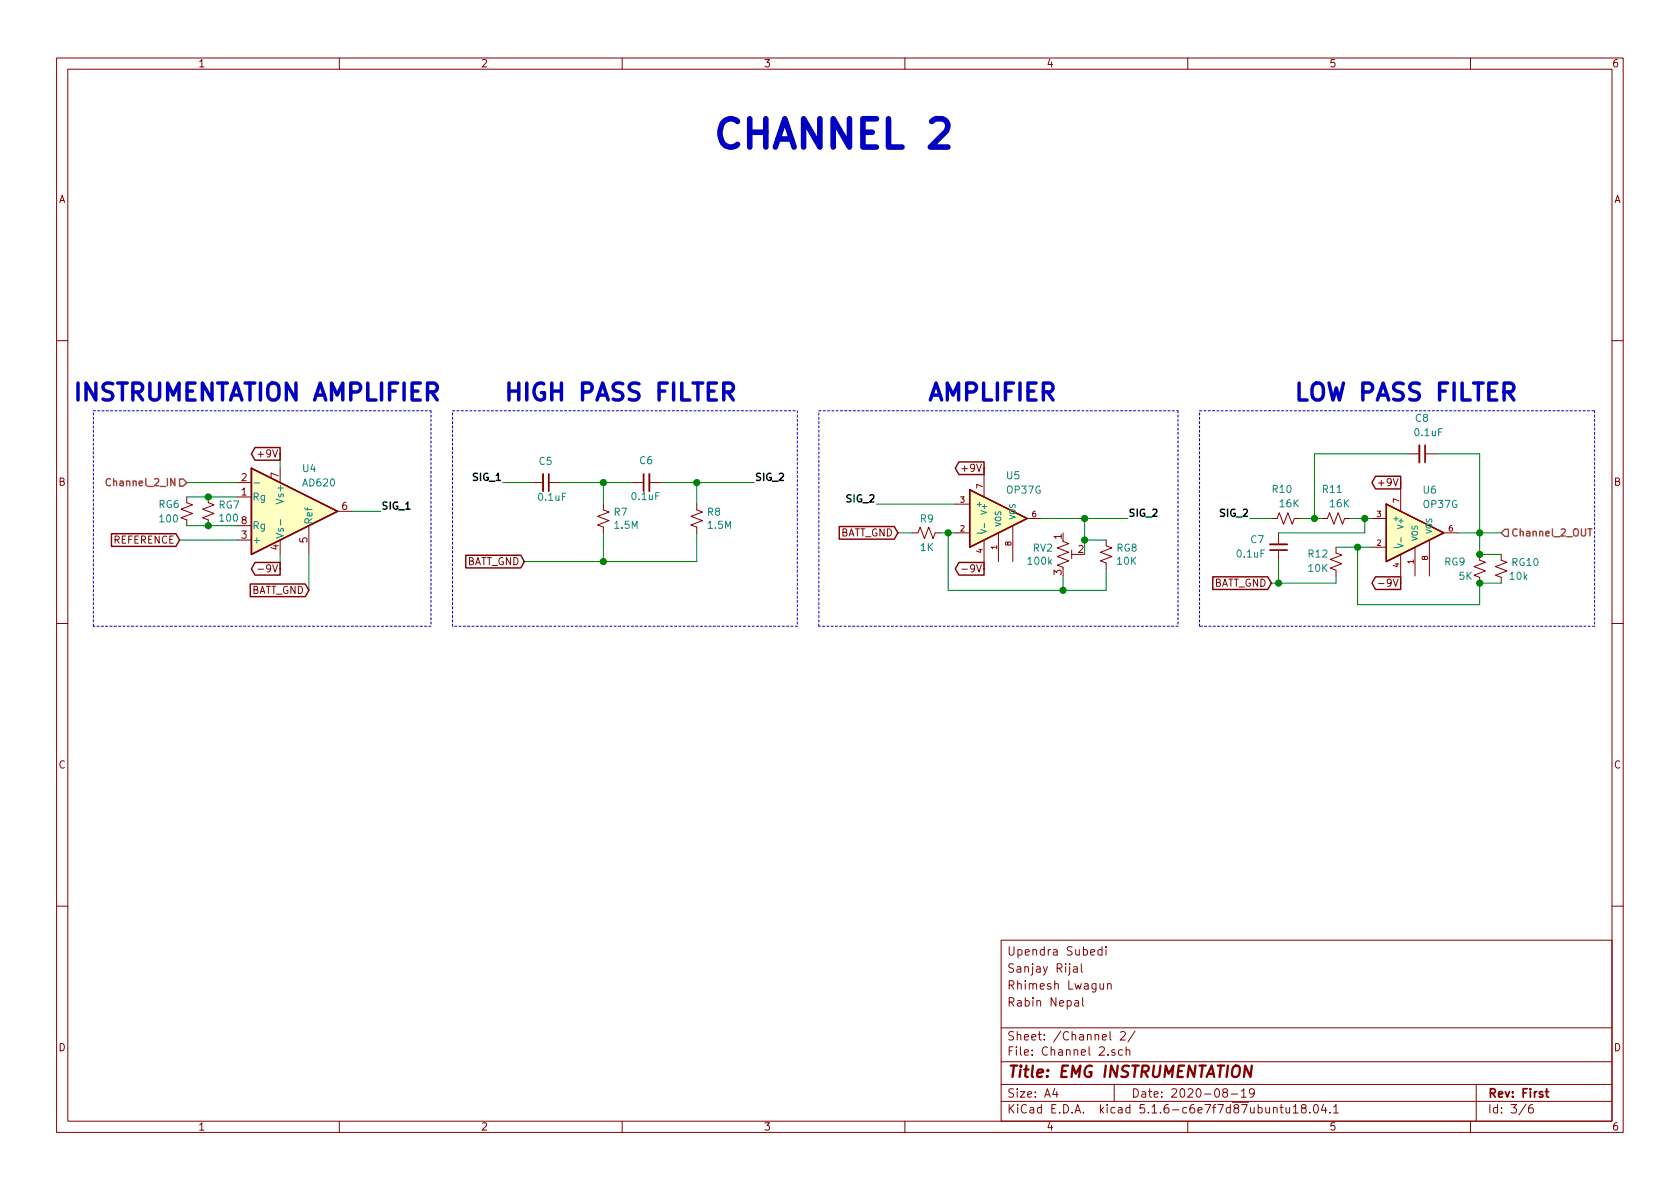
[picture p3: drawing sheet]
<svg xmlns="http://www.w3.org/2000/svg" width="297mm" height="210mm" viewBox="0 0 297 210" stroke-linecap="round" stroke-linejoin="round" font-family="sans-serif">
<g fill="none" stroke="#840000" stroke-width=".18">
<path d="M10 10.3h277v189.9h-277zM12 12.2h273v186.1h-273zM60 10.3v1.9M110 10.3v1.9M160 10.3v1.9M210 10.3v1.9M260 10.3v1.9M10 60.2h2M285 60.2h2M33 87.9v1l1 .4-2 .7 2 .8-2 .8 1 .3v1.1M36.8 87.9v1l1 .4-2 .7 2 .8-2 .8 1 .3v1.1M41.9 85.3h2.5"/>
<path d="M41.9 87.9h2.5M41.9 95.5h2.5M41.9 93h2.5M49.5 82.8v2.5M49.5 95.5v2.5M54.6 93v5M59.7 90.4h2.5M94 85.3h2M97 85.3h2.1M106.7 89.1v1.1l1 .3-2 .8 2 .8-2 .7 1 .4v1M111.8 85.3h2M114.8 85.3h2"/>
<path d="M123.2 89.1v1.1l1 .3-2 .8 2 .8-2 .7 1 .4v1M161.3 94.2h1l.4-1 .7 2 .8-2 .8 2 .4-1h1M168.9 94.2h2.5M168.9 89.1h2.5M174 84.1v3.8M174 95.5v3.8M176.5 94.2v5.1M179.1 93v6.3M181.6 91.7h2.5M188 95.8l1 .3-2.1 .8 2.1 .8-2.1 .7 2.1 .8-2.1 .7 1.1 .4M189.5 97.3v1.5M189.5 98h1"/>
<path d="M195.6 95.5v1l1 .4-2 .8 2 .7-2 .8 1 .4v1M224.8 91.7h1l.4-1 .7 2 .8-2 .8 2 .4-1h1M226.1 94.2v2.1M226.1 97.3v2M233.7 91.7h1l.4-1 .7 2 .8-2 .8 2 .3-1h1.1M236.2 96.8v1l1 .4-2 .7 2 .8-2 .8 1 .3v1M242.6 91.7h2.5M242.6 96.8h2.5M247.6 86.6v3.8M247.6 98v3.8M248.9 80.3h2.1M250.2 96.8v5"/>
<path d="M252 80.3h2M252.7 95.5v6.3M255.3 94.2h2.5M261.6 98v1.1l1 .3-2 .8 2 .8-2 .7 1 .4v1M265.4 98v1.1l1 .3-2 .8 2 .8-2 .7 1 .4v1M10 110.3h2M45.6 100.7h1M170.1 100.7h.9M243.7 103.2h1M285 110.3h2M10 160.2h2M177 166.3h108v32h-108z"/>
<path d="M189.8 171h.6l.1 .9M190.1 177h.5l.1 .9M190.5 171.3l-.5 .1-.2 .2 .2 .3h.5M190.7 177.3l-.5 .1a.29 .29 0 0 0-.2 .2 .29 .29 0 0 0 .2 .3l.5-.1M191.2 170.4v1.3l.2 .2M191.4 176.4v1.3l.2 .2M194.5 173.9l.1 .9 .3 .1 .2-.1M194.8 168l-.4-.1-.3 .3 .1 .6 .2 .1 .4-.1M194.8 167.4v1.5M195.1 173.9v1M195.6 167.4v.2M195.6 167.9v1"/>
<path d="M195.8 174.1l.3-.2 .3 .1 .1 .9M195.8 173.9v1M285 160.2h2M60 198.3v1.9M110 198.3v1.9M160 198.3v1.9M177 194.8h108M177 191.8h108M177 187.8h108M177 181.8h108M186.5 192.5l-.4 1h1M186.8 193v1"/>
<path d="M196.3 182.4v1.3l.2 .2M197 191.8v3M197.1 185.7a.37 .37 0 0 0-.6 .1l.1 .2 .5 .2 .1 .1-.2 .3-.5-.1M198.1 182.6l.2-.2h.4l.2 .2 .1 .2-1 1.1h1M198.5 185.7l-.5-.1-.2 .3v.6l.2 .1 .5-.1M199.1 185.7h.1a.37 .37 0 0 1 .6 .1v.8M199.1 185.1v1.5M200.7 182.3l-1.3 2M210 198.3v1.9M216.5 193.2l-.3-.3 .1-.2a.48 .48 0 0 1 .6-.1l.1 .2-.1 .3-.6 .1a.48 .48 0 0 0 0 .7l.2 .1 .5-.1v-.4l-.2-.3M217.7 193.5h1.1M219.5 193l.4-.5v1.5"/>
<path d="M219.5 194h.8M221.8 193.2l-.3 .3h-.3l-.3-.3v-.4l.2-.2 .4-.1 .2 .2a1.13 1.13 0 0 1-.2 1.2l-.4 .1M225.2 196l.2-.2 .3 .1 .1 .9M226.3 195.8h.6M226.5 195.3v1.3l.4 .2M227.4 195.8l.1 .9 .3 .1 .2-.1M228 195.8v1M228.7 195.8l.4-.5v1.5M228.7 196.8h.8M230.4 196l-.3-.2v-.3a.48 .48 0 0 1 .8 0l-.1 .4-.7 .2v.4l.3 .3h.3l.2-.3v-.4l-.2-.1M231.6 196.7v.1M232.4 195.4l.2-.1a.8 .8 0 0 1 .5 .8 .8 .8 0 0 1-.5 .7 1 1 0 0 1-.2-1.4z"/>
<path d="M234 195.2l-.3 1.1h.9M234.4 195.8v1M235.2 196.7v.1M235.8 195.8l.4-.5v1.5M235.8 196.8h.9M260 198.3v1.9M261 191.8v6.5M269.8 195.2l-1.2 2M271 195.3a.62 .62 0 0 0-.7 .7v.7l.3 .1 .4-.1 .1-.5-.1-.2-.4-.1-.3 .3"/>
</g>
<path d="M252 78.7v3.1M97 83.8v3.1M113.8 83.8v3.1M224.5 97.3h3.1M273.2 193h.6M273.5 192.5v1.3l.3 .2" fill="none" stroke="#840000" stroke-width=".3"/>
<path d="M221.3 188.4l-.2 2-.9-2-.3 2" fill="none" stroke="#840000" stroke-width=".41"/>
<path d="M251 78.7v3.1M96 83.8v3.1M114.8 83.8v3.1M224.5 96.3h3.1" fill="none" stroke="#840000" stroke-width=".33"/>
<g fill="#ffffc2" stroke="#ffffc2" stroke-width=".18">
<path d="M171.4 86.6l10.2 5.1-10.2 5.1z"/>
<path d="M245.1 89.1l10.2 5.1-10.2 5.1z"/>
<path d="M44.4 82.8l15.3 7.6-15.3 7.6z"/>
</g>
<g fill="none" stroke="#840000" stroke-width=".25">
<path d="M45.1 79.1h4.4v2.3h-4.4l-.7-1.1zM19.7 94.4h11.4l.6 1.1-.6 1.1h-11.4zM44.4 82.8l15.3 7.6-15.3 7.6zM45.1 99.5h4.4v2.2h-4.4l-.7-1.1zM82.3 98.2h9.8l.6 1.1-.6 1.1h-9.8zM148.4 93.1h9.7l.6 1.1-.6 1.1h-9.7zM169.5 81.7h4.5v2.2h-4.5l-.6-1.1zM169.5 99.5h4.5v2.2h-4.5l-.6-1.1zM171.4 86.6l10.2 5.1-10.2 5.1zM243.2 84.2h4.4v2.3h-4.4l-.6-1.2zM245.1 89.1l10.2 5.1-10.2 5.1zM44.2 103.3h9.8l.6 1.1-.6 1.1h-9.8z"/>
<path d="M214.4 102h9.8l.6 1.1-.6 1.1h-9.8zM243.2 102h4.4v2.2h-4.4l-.6-1.1z"/>
</g>
<path d="M44.9 85.4h1M49.6 91.9v1M172.8 94.3h.7M173.4 93.6l1 .4-1 .3M174 92.6v.7M246.4 96.8h.8M247.1 96.2l1 .3-1 .3M247.7 95.1v.8" fill="none" stroke="#008484" stroke-width=".18"/>
<g fill="none" stroke="#0000c2" stroke-width=".18" stroke-dasharray=".4 .4">
<path d="M16.5 72.6h59.7M76.2 72.6v38.1M80 72.6h61M141 72.6v38.1M144.8 72.6h63.5M208.3 72.6v38.1M212.1 72.6h69.8M281.9 72.6v38.1M16.5 110.7v-38.1M76.2 110.7h-59.7M80 110.7v-38.1M141 110.7h-61"/>
<path d="M144.8 110.7v-38.1M208.3 110.7h-63.5M212.1 110.7v-38.1M281.9 110.7h-69.8"/>
</g>
<g fill="none" stroke="#008400" stroke-width=".18">
<path d="M31.7 95.5h10.2M33 87.9h8.9M33 93h8.9M33 85.3h8.9M49.5 80.3v2.5M49.5 98v2.6M54.6 98v6.4M62.2 90.4h5.1M88.9 85.3h5.1M99.1 85.3h12.7M106.7 85.3v3.8M106.7 94.2v5.1"/>
<path d="M116.8 85.3h16.5M123.2 94.2v5.1h-30.5M123.2 85.3v3.8M154.9 89.1h14M158.7 94.2h2.6M166.4 94.2h2.5M167.6 94.2v10.2h28v-3.8M174 99.3v1.3M184.1 91.7h15.3M191.8 95.5h3.8M191.8 91.7v6.3M221 91.7h3.8"/>
<path d="M226.1 99.3v3.8M229.9 91.7h3.8M236.2 96.8h6.4M238.8 91.7h3.8M240 96.8v10.1h21.6v-3.8h3.8M241.3 91.7v2.5h-15.2M248.9 80.3h-16.5v11.4M254 80.3h7.6v17.7h3.8M257.8 94.2h7.6M188 101.8v2.6M236.2 101.8v1.3h-11.4M247.6 101.8v1.3"/>
</g>
<path d="M19.5 84.8a.5 .5 0 0 0-.6 0 .5 .5 0 0 0-.1 .6 .45 .45 0 0 0 .2 .4 .45 .45 0 0 0 .5 0M31.7 84.7h.7l.6 .6-.6 .7h-.7zM266.1 93.6h.6v1.3h-.6l-.7-.7zM280.7 93.5h.8" fill="none" stroke="#848400" stroke-width=".25"/>
<path d="M128 69.3h1.1a.82 .82 0 0 0 .6-.8 .82 .82 0 0 0-.6-.8h-1.1v3M128.7 69.3l1 1.4" fill="none" stroke="#0000c2" stroke-width=".61"/>
<g fill="#008400" stroke="#008400" stroke-width=".25">
<circle cx="36.8" cy="93" r=".51"/>
<circle cx="36.8" cy="87.9" r=".51"/>
<circle cx="123.2" cy="85.3" r=".51"/>
<circle cx="106.7" cy="85.3" r=".51"/>
<circle cx="106.7" cy="99.3" r=".51"/>
<circle cx="191.8" cy="91.7" r=".51"/>
<circle cx="226.1" cy="103.1" r=".51"/>
<circle cx="188" cy="104.4" r=".51"/>
<circle cx="167.6" cy="94.2" r=".51"/>
<circle cx="191.8" cy="95.5" r=".51"/>
<circle cx="261.6" cy="103.1" r=".51"/>
<circle cx="261.6" cy="98" r=".51"/>
<circle cx="240" cy="96.8" r=".51"/>
<circle cx="261.6" cy="94.2" r=".51"/>
<circle cx="241.3" cy="91.7" r=".51"/>
<circle cx="232.4" cy="91.7" r=".51"/>
</g>
<text font-size="7" fill="#0000c2" x="125.7" y="26.3">CHANNEL 2</text>
<g font-size="4.2" fill="#0000c2">
<text x="12.7" y="70.9">INSTRUMENTATION AMPLIFIER</text>
<text x="88.9" y="70.9">HIGH PASS FILTER</text>
<text x="163.8" y="70.9">AMPLIFIER</text>
<text x="228.6" y="70.9">LOW PASS FILTER</text>
</g>
<text font-size="2.8" fill="#840000" x="178" y="190.5">Title: EMG INSTRUMENTATION</text>
<g font-size="2.1" fill="#840000">
<text x="178" y="172">Sanjay Rijal</text>
<text x="178" y="169">Upendra Subedi</text>
<text x="178" y="178">Rabin Nepal</text>
<text x="178" y="175">Rhimesh Lwagun</text>
<text x="178" y="184">Sheet: /Channel 2/</text>
<text x="178" y="186.7">File: Channel 2.sch</text>
<text x="178" y="196.9">KiCad E.D.A. kicad 5.1.6-c6e7f7d87ubuntu18.04.1</text>
<text x="178" y="194.1">Size: A4</text>
<text x="200" y="194.1">Date: 2020-08-19</text>
<text x="263" y="194.1">Rev: First</text>
<text x="263" y="196.9">Id: 3/6</text>
</g>
<g font-size="1.8" fill="#840000">
<text x="35" y="11.9">1</text>
<text x="85" y="11.9">2</text>
<text x="135" y="11.9">3</text>
<text x="185" y="11.9">4</text>
<text x="235" y="11.9">5</text>
<text x="285" y="11.9">6</text>
<text x="10.4" y="35.9">A</text>
<text x="285.4" y="35.9">A</text>
<text x="46.1" y="80.9">+9V</text>
<text x="170.5" y="83.4">+9V</text>
<text x="10.4" y="85.9">B</text>
<text x="42.7" y="87.6">1</text>
<text x="42.7" y="85.1">2</text>
<text x="49.3" y="84.6" transform="rotate(-90 49.3 84.6)">7</text>
<text x="244.2" y="86">+9V</text>
<text x="285.4" y="85.9">B</text>
<text x="42.7" y="95.2">3</text>
<text x="42.7" y="92.7">8</text>
<text x="54.4" y="96" transform="rotate(-90 54.4 96)">5</text>
<text x="60.5" y="90.2">6</text>
<text x="148.3" y="94.9">BATT_GND</text>
<text x="187.7" y="95.3" transform="rotate(-90 187.7 95.3)">1</text>
<text x="20.1" y="96.1">REFERENCE</text>
<text x="46.5" y="101.2">-9V</text>
<text x="49.3" y="97.3" transform="rotate(-90 49.3 97.3)">4</text>
<text x="82.3" y="99.9">BATT_GND</text>
<text x="171" y="101.2">-9V</text>
<text x="187.7" y="101.7" transform="rotate(-90 187.7 101.7)">3</text>
<text x="190.7" y="97.8">2</text>
<text x="44.2" y="105">BATT_GND</text>
<text x="214.4" y="103.8">BATT_GND</text>
<text x="244.7" y="103.8">-9V</text>
<text x="10.4" y="135.9">C</text>
<text x="285.4" y="135.9">C</text>
<text x="10.4" y="185.9">D</text>
<text x="285.4" y="185.9">D</text>
<text x="35" y="199.9">1</text>
<text x="85" y="199.9">2</text>
<text x="135" y="199.9">3</text>
<text x="185" y="199.9">4</text>
<text x="235" y="199.9">5</text>
<text x="285" y="199.9">6</text>
</g>
<g font-size="1.8" fill="#008484">
<text x="250.2" y="77.1">0.1uF</text>
<text x="250.3" y="74.6">C8</text>
<text x="53.6" y="83.5">U4</text>
<text x="95.4" y="82.2">C5</text>
<text x="113.1" y="82.1">C6</text>
<text x="28.1" y="89.8">RG6</text>
<text x="38.7" y="89.9">RG7</text>
<text x="44.6" y="88.5">Rg</text>
<text x="50.2" y="88.7" transform="rotate(-90 50.2 88.7)">Vs+</text>
<text x="53.7" y="86">AD620</text>
<text x="95.3" y="88.6">0.1uF</text>
<text x="111.8" y="88.4">0.1uF</text>
<text x="178" y="84.8">U5</text>
<text x="178.1" y="87.3">OP37G</text>
<text x="225" y="87.2">R10</text>
<text x="226.3" y="89.7">16K</text>
<text x="233.9" y="87.2">R11</text>
<text x="235.2" y="89.7">16K</text>
<text x="251.7" y="87.3">U6</text>
<text x="251.7" y="89.8">OP37G</text>
<text x="28.3" y="92.4">100</text>
<text x="39" y="92.2">100</text>
<text x="44.6" y="93.6">Rg</text>
<text x="50.2" y="95.4" transform="rotate(-90 50.2 95.4)">Vs-</text>
<text x="55.2" y="92.8" transform="rotate(-90 55.2 92.8)">Ref</text>
<text x="108.6" y="91.2">R7</text>
<text x="108.8" y="93.5">1.5M</text>
<text x="125.1" y="91.2">R8</text>
<text x="125.3" y="93.5">1.5M</text>
<text x="162.8" y="92.4">R9</text>
<text x="44.6" y="96.1">+</text>
<text x="162.8" y="97.5">1K</text>
<text x="181.9" y="99.9">100k</text>
<text x="182.7" y="97.6">RV2</text>
<text x="197.5" y="97.6">RG8</text>
<text x="197.6" y="99.9">10K</text>
<text x="218.8" y="98.6">0.1uF</text>
<text x="221.2" y="96.1">C7</text>
<text x="231.4" y="98.6">R12</text>
<text x="231.4" y="101.1">10K</text>
<text x="255.4" y="100">RG9</text>
<text x="267.4" y="100.1">RG10</text>
<text x="258" y="102.5">5K</text>
<text x="267" y="102.5">10k</text>
</g>
<g font-size="1.8" fill="#848400">
<text x="19.7" y="86">Channel_2_IN</text>
<text x="267.1" y="94.9">Channel_2_OUT</text>
</g>
<g font-size="1.8">
<text x="83.9" y="85">SIG_1</text>
<text x="133.3" y="85">SIG_2</text>
<text x="149.9" y="88.8">SIG_2</text>
<text x="67.3" y="90.1">SIG_1</text>
<text x="199.4" y="91.4">SIG_2</text>
<text x="216" y="91.4">SIG_2</text>
</g>
<g font-size="1.4" fill="#840000">
<text x="169.8" y="88.9">3</text>
<text x="173.7" y="86.4" transform="rotate(-90 173.7 86.4)">7</text>
<text x="247.4" y="88.9" transform="rotate(-90 247.4 88.9)">7</text>
<text x="169.8" y="94">2</text>
<text x="182.5" y="91.4">6</text>
<text x="243.5" y="91.4">3</text>
<text x="256.2" y="94">6</text>
<text x="173.7" y="97.8" transform="rotate(-90 173.7 97.8)">4</text>
<text x="176.3" y="97.1" transform="rotate(-90 176.3 97.1)">1</text>
<text x="178.8" y="96.5" transform="rotate(-90 178.8 96.5)">8</text>
<text x="243.5" y="96.5">2</text>
<text x="247.4" y="100.3" transform="rotate(-90 247.4 100.3)">4</text>
<text x="249.9" y="99.7" transform="rotate(-90 249.9 99.7)">1</text>
<text x="252.5" y="99.1" transform="rotate(-90 252.5 99.1)">8</text>
</g>
<g font-size="1.4" fill="#008484">
<text x="172.5" y="89.6">+</text>
<text x="174.5" y="90.6" transform="rotate(-90 174.5 90.6)">V+</text>
<text x="177" y="93.2" transform="rotate(-90 177 93.2)">VOS</text>
<text x="179.6" y="91.9" transform="rotate(-90 179.6 91.9)">VOS</text>
<text x="246.1" y="92.2">+</text>
<text x="248.1" y="93.2" transform="rotate(-90 248.1 93.2)">V+</text>
<text x="250.7" y="95.8" transform="rotate(-90 250.7 95.8)">VOS</text>
<text x="253.2" y="94.5" transform="rotate(-90 253.2 94.5)">VOS</text>
</g>
</svg>
